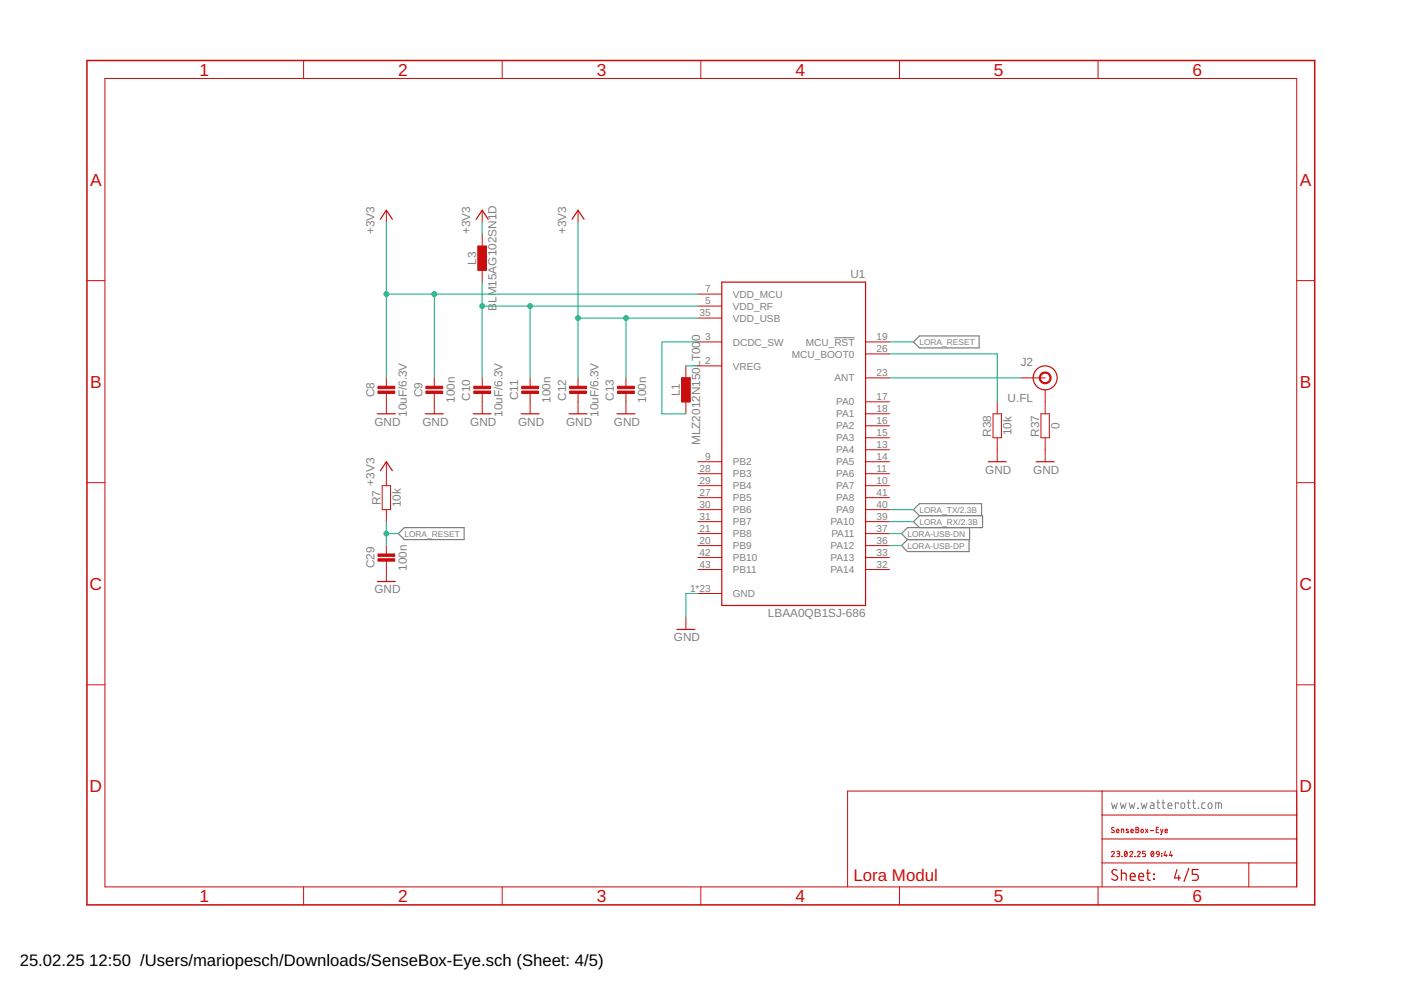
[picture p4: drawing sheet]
<svg xmlns="http://www.w3.org/2000/svg" width="297mm" height="210mm" viewBox="0 0 297 210" stroke-linecap="round" stroke-linejoin="round" font-family="sans-serif">
<g fill="none" stroke="#808080" stroke-width=".21">
<path d="M176.9 71.6h4.3M235.7 170.2l.3 1.2 .3-.8 .3 .8 .3-1.2M237.5 170.2l.3 1.2 .3-.8 .3 .8 .4-1.2M239.4 170.2l.3 1.2 .3-.8 .3 .8 .3-1.2M241.2 171.3l.1 .1zM242 170.2l.3 1.2 .3-.8 .3 .8 .3-1.2M243.9 170.2h.6l.1 .2 .1 1h-.5a.35 .35 0 0 1-.4-.3 .35 .35 0 0 1 .4-.4h.5M245.3 170.2h.6M245.5 169.6v1.7l.4 .1M246.4 170.2h.6M246.6 169.6v1.7l.4 .1M247.6 170.8h.9a.43 .43 0 0 0-.3-.6 .43 .43 0 0 0-.6 .4l.1 .7 .8 .1"/>
<path d="M249.8 170.4v-.2h-.6v1.2M250.5 170.3h.6l.1 .7a.4 .4 0 0 1-.4 .4 .4 .4 0 0 1-.4-.4zM251.8 170.2h.5M251.9 169.6l.1 1.7 .3 .1M252.9 170.2h.6M253 169.6v1.5l.2 .3h.3M254 171.3l.1 .1zM255.5 170.2h-.5l-.2 .3 .1 .8 .6 .1M256.3 170.3h.5l.2 .7a.41 .41 0 0 1-.4 .4 .41 .41 0 0 1-.5-.4zM257.7 171.4v-1.2l1.2 .1 .1 1.1M258.4 170.2v1.2"/>
</g>
<path d="M194.9 71.2h12.7v2.6h-12.7l-1.2-1.3zM85.7 111.9h12.7v2.5h-12.7l-1.2-1.3zM192.4 114.4l-1.3 1.3 1.3 1.2h13.1v-2.5M194.9 109.3l-1.2-1.2 1.2-1.3h13.2v2.5M194.9 109.3h13.4v2.6h-15.9l-1.3 1.2 1.3 1.3M194.9 109.3l-1.2 1.3 1.2 1.3M205.6 111.9v2.5h-13.2" fill="none" stroke="#808080" stroke-width=".25"/>
<g fill="none" stroke="#c90d0c" stroke-width=".25">
<path d="M80.6 46.5l1.3-1.9 1.3 1.9M101 46.5l1.2-1.9 1.3 1.9M121.3 46.5l1.3-1.9 1.2 1.9M153 59.8h30.5v68.6h-30.5zM80 87.7h3.8M80.6 99.8l1.3-1.9 1.3 1.9M90.2 87.7h3.8M100.3 87.7h3.8M110.5 87.7h3.8M120.6 87.7h3.9M130.8 87.7h3.8M209.5 97.9h3.8"/>
<path d="M219.7 97.9h3.8M80 123.3h3.8M143.5 133.5h3.8M236.8 184.6a.57 .57 0 0 0-.8-.1 .57 .57 0 0 0 0 .8l.7 .4a.57 .57 0 0 1 .1 .9 .57 .57 0 0 1-.9-.1l-.2-.2M237.8 185.1h.7l.3 .3v1.2M237.8 184.4v2.2M239.6 185.9h1.1a.53 .53 0 0 0-.4-.8 .53 .53 0 0 0-.7 .5l.2 .9 .9 .1M241.4 185.9h1.1a.53 .53 0 0 0-.4-.8 .53 .53 0 0 0-.7 .5l.2 .9 .9 .1M243.1 185.1h.8M243.4 184.4v1.9l.2 .3h.3M244.6 185.3l.2 .1zM244.6 186.3l.2 .2z"/>
<path d="M249.5 184.4l-.5 1.7h1.3M249.9 185.6v1M252.1 184.1l-1.1 2.8M254.1 184.4h-1.3v1h.8a.65 .65 0 0 1 .5 .6 .65 .65 0 0 1-.5 .6h-.8"/>
<circle cx="221.6" cy="80.1" r="2.54"/>
</g>
<g fill="none" stroke="#c90d0c" stroke-width=".21">
<path d="M22.2 16.6h252.7v171.4h-252.7zM64.4 12.8v3.8M106.5 12.8v3.8M148.6 12.8v3.8M190.7 12.8v3.8M232.8 12.8v3.8M18.4 59.5h3.8M81.9 44.6v2.5M101.3 52.2h1.8v5.1h-1.8zM102.2 44.6v2.5M102.2 49.7v2.5M102.2 57.3v2.5"/>
<path d="M122.6 44.6v2.5M274.9 59.5h3.8M145.4 77.6v2.5M148 77.6h5M148 72.5h5M148 64.9h5M148 62.4h5M148 67.4h5M183.5 72.5h5.1M183.5 75h5.1M81.9 80.1v1.8M81.9 83.4v4.3"/>
<path d="M81.9 97.9v5.1M92.1 80.1v1.8M92.1 83.4v4.3M102.2 80.1v1.8M102.2 83.4v4.3M112.4 80.1v1.8M112.4 83.4v4.3M122.6 80.1v1.8M122.6 83.4v4.3M132.7 80.1v1.8M132.7 83.4v4.3M144.5 80.1h1.8v5.1h-1.8z"/>
<path d="M145.4 85.2v2.5M148 97.9h5M183.5 97.9h5.1M183.5 95.4h5.1M183.5 92.8h5.1M183.5 90.3h5.1M183.5 85.2h5.1M183.5 87.7h5.1M183.5 80.1h5.1M210.5 87.7h1.8v5.1h-1.8zM211.4 85.2v2.5M211.4 92.8v5.1"/>
<path d="M216.5 80.1h5.1M220.7 87.7h1.8v5.1h-1.8zM221.6 82.7v5M221.6 92.8v5.1M18.4 102.3h3.8M81 103h1.8v5.1h-1.8zM81.9 108.1v2.5M81.9 115.7v1.8M81.9 119v4.3M148 103h5M148 100.4h5M148 115.7h5"/>
<path d="M148 113.1h5M148 105.5h5M148 108.1h5M148 110.6h5M148 118.2h5M183.5 103h5.1M183.5 100.4h5.1M183.5 115.7h5.1M183.5 113.1h5.1M183.5 105.5h5.1M183.5 108.1h5.1M183.5 110.6h5.1"/>
<path d="M183.5 118.2h5.1M274.9 102.3h3.8M145.4 130.9v2.6M148 125.8h5M148 120.8h5M183.5 120.8h5.1M18.4 145.2h3.8M274.9 145.2h3.8M233.7 167.7v20.3M233.7 177.9h41.2M233.7 172.8h41.2M236.2 175.5a.28 .28 0 0 0-.4 0 .28 .28 0 0 0 0 .4l.3 .2a.29 .29 0 0 1 .1 .4 .29 .29 0 0 1-.5 0l-.1-.1"/>
<path d="M236.7 176.2h.5a.27 .27 0 0 0-.1-.4 .27 .27 0 0 0-.4 .2l.1 .5 .4 .1M237.7 176.6v-.8l.5 .1 .1 .7M239.2 175.9h-.4v.2l.5 .2-.1 .2h-.4M239.8 176.2h.5a.27 .27 0 0 0-.2-.4 .27 .27 0 0 0-.3 .2v.5l.5 .1M240.8 175.4h.5l.1 .2-.2 .3 .2 .3-.1 .3-.5 .1zM240.8 175.9h.4M242 175.9l.2-.1 .2 .2-.2 .6-.3-.2zM242.9 175.8l.5 .8M243.4 175.8l-.5 .8M243.8 176.1h.8M245.2 175.9h.3M245.7 175.4h-.5v1.2h.5"/>
<path d="M246.1 175.8l.2 .8M246.6 175.8l-.4 1.1h-.1M247 176.2h.5a.27 .27 0 0 0-.2-.4 .27 .27 0 0 0-.3 .2l.1 .5 .4 .1M274.9 167.7h-95.2v20.3M64.4 188v3.9M106.5 188v3.9M148.6 188v3.9M190.7 188v3.9M232.8 188v3.9M233.7 183h41.2M235.6 180.7a.32 .32 0 0 1 .5-.2 .32 .32 0 0 1 .1 .5l-.6 .6h.7M236.8 180.5h.5l.1 .2v.2l-.5 .1"/>
<path d="M237.1 181l.2 .1v.4l-.5 .1M237.8 181.6h.1M238.5 180.6l.1-.1a.57 .57 0 0 1 .4 .6 .57 .57 0 0 1-.4 .5l-.2-.5zM239 180.7l-.6 .7M239.5 180.7a.31 .31 0 0 1 .5-.2 .31 .31 0 0 1 .1 .5l-.6 .6h.7M240.6 181.6h.1M241.1 180.7a.32 .32 0 0 1 .5-.2 .32 .32 0 0 1 .1 .5l-.6 .6h.6M242.9 180.5h-.6v.5h.3a.32 .32 0 0 1 .3 .3 .32 .32 0 0 1-.3 .3h-.3M244.2 180.6v-.1a.58 .58 0 0 1 .4 .6 .58 .58 0 0 1-.4 .5l-.2-.5zM244.6 180.7l-.5 .7M245.3 180.6h.4l.1 .5h-.6zM245.8 181.1l-.2 .4-.3 .1"/>
<path d="M246.3 181.5h.1M246.3 181h.1M247.1 180.5l-.3 .9h.7M247.3 181.1v.5M248.2 180.5l-.2 .9h.6M248.4 181.1v.5M264.8 183v5"/>
</g>
<path d="M18.4 12.8h260.3v179.1h-260.3z" fill="none" stroke="#c90d0c" stroke-width=".32"/>
<path d="M220.7 79.2a1.26 1.26 0 0 1 2 .3 1.26 1.26 0 0 1-.8 1.8 1.26 1.26 0 0 1-1.6-1.2h.3a1.01 1.01 0 0 1 1.5-.8 1.01 1.01 0 0 1 .1 1.7 1.01 1.01 0 0 1-1.6-.6v-.3h-.3z" fill-rule="evenodd" fill="#c90d0c" stroke="#c90d0c" stroke-width=".21"/>
<g fill="#c90d0c" stroke="#c90d0c" stroke-width=".21">
<path d="M144.5 80.1h1.8v5.1h-1.8z"/>
<path d="M80.1 81.9h3.6v.5h-3.6z"/>
<path d="M80.1 82.9h3.6v.5h-3.6z"/>
<path d="M90.3 81.9h3.6v.5h-3.6z"/>
<path d="M90.3 82.9h3.6v.5h-3.6z"/>
<path d="M100.5 81.9h3.5v.5h-3.5z"/>
<path d="M100.5 82.9h3.5v.5h-3.5z"/>
<path d="M110.6 81.9h3.6v.5h-3.6z"/>
<path d="M110.6 82.9h3.6v.5h-3.6z"/>
<path d="M120.8 81.9h3.5v.5h-3.5z"/>
<path d="M120.8 82.9h3.5v.5h-3.5z"/>
<path d="M130.9 81.9h3.6v.5h-3.6z"/>
<path d="M130.9 82.9h3.6v.5h-3.6z"/>
<path d="M101.3 52.2h1.8v5.1h-1.8z"/>
<path d="M80.1 117.5h3.6v.5h-3.6z"/>
<path d="M80.1 118.5h3.6v.5h-3.6z"/>
</g>
<g fill="none" stroke="#0dab76" stroke-width=".21">
<path d="M81.9 47.1v33M102.2 47.1v2.6M102.2 59.8v20.3M122.6 47.1v33M81.9 62.4h66.1M92.1 62.4v17.7M102.2 64.9h45.8M112.4 64.9v15.2M122.6 67.4h25.4M132.7 67.4v12.7M145.4 77.6h2.6M148 72.5h-7.7v15.2h5.1"/>
<path d="M188.6 72.5h5.1M188.6 75h22.8v10.2M188.6 80.1h27.9M81.9 110.6v5.1M81.9 113.1h2.6M188.6 108.1h5.1M188.6 110.6h5.1M188.6 113.1h2.5M188.6 115.7h2.5M148 125.8h-2.6v5.1"/>
</g>
<g fill="#0dab76" stroke="#0dab76" stroke-width=".21">
<circle cx="81.9" cy="113.1" r=".51"/>
<circle cx="92.1" cy="62.4" r=".51"/>
<circle cx="81.9" cy="62.4" r=".51"/>
<circle cx="132.7" cy="67.4" r=".51"/>
<circle cx="122.6" cy="67.4" r=".51"/>
<circle cx="112.4" cy="64.9" r=".51"/>
<circle cx="102.2" cy="64.9" r=".51"/>
</g>
<g font-size="3.7" fill="#c90d0c">
<text x="42.3" y="16">1</text>
<text x="84.4" y="16">2</text>
<text x="126.5" y="16">3</text>
<text x="168.6" y="16">4</text>
<text x="210.7" y="16">5</text>
<text x="252.9" y="16">6</text>
<text x="19.1" y="39.4">A</text>
<text x="275.6" y="39.4">A</text>
<text x="19.1" y="82.2">B</text>
<text x="275.6" y="82.2">B</text>
<text x="19" y="125.1">C</text>
<text x="275.5" y="125.1">C</text>
<text x="19" y="167.9">D</text>
<text x="275.5" y="167.9">D</text>
<text x="42.3" y="191.2">1</text>
<text x="84.4" y="191.2">2</text>
<text x="126.5" y="191.2">3</text>
<text x="168.6" y="191.2">4</text>
<text x="210.7" y="191.2">5</text>
<text x="252.9" y="191.2">6</text>
</g>
<text font-size="3.6" fill="#c90d0c" x="181" y="186.8">Lora Modul</text>
<g font-size="3.5">
<text x="4.2" y="204.7">25.02.25</text>
<text x="18.9" y="204.7">12:50 /Users/mariopesch/Downloads/SenseBox-Eye.sch (Sheet: 4/5)</text>
</g>
<g font-size="2.5" fill="#808080">
<text x="79.4" y="49.7" transform="rotate(-90 79.4 49.7)">+3V3</text>
<text x="99.7" y="49.7" transform="rotate(-90 99.7 49.7)">+3V3</text>
<text x="120" y="49.7" transform="rotate(-90 120 49.7)">+3V3</text>
<text x="101" y="56.1" transform="rotate(-90 101 56.1)">L3</text>
<text x="180.3" y="58.9">U1</text>
<text x="105.3" y="65.9" transform="rotate(-90 105.3 65.9)">B</text>
<text x="105.3" y="64.2" transform="rotate(-90 105.3 64.2)">LM15AG102SN1D</text>
<text x="148.5" y="72.3" transform="rotate(-90 148.5 72.3)">0</text>
<text x="216.4" y="77.6">J2</text>
<text x="79.4" y="84.3" transform="rotate(-90 79.4 84.3)">C8</text>
<text x="86.2" y="88.4" transform="rotate(-90 86.2 88.4)">10uF/6.3V</text>
<text x="89.5" y="84.3" transform="rotate(-90 89.5 84.3)">C9</text>
<text x="96.4" y="85.4" transform="rotate(-90 96.4 85.4)">100n</text>
<text x="99.7" y="84.9" transform="rotate(-90 99.7 84.9)">C10</text>
<text x="106.6" y="88.4" transform="rotate(-90 106.6 88.4)">10uF/6.3V</text>
<text x="109.9" y="84.9" transform="rotate(-90 109.9 84.9)">C11</text>
<text x="116.7" y="85.4" transform="rotate(-90 116.7 85.4)">100n</text>
<text x="120" y="84.9" transform="rotate(-90 120 84.9)">C12</text>
<text x="126.9" y="88.4" transform="rotate(-90 126.9 88.4)">10uF/6.3V</text>
<text x="130.2" y="84.9" transform="rotate(-90 130.2 84.9)">C13</text>
<text x="137" y="85.4" transform="rotate(-90 137 85.4)">100n</text>
<text x="144.1" y="84.1" transform="rotate(-90 144.1 84.1)">L1</text>
<text x="213.6" y="85.2">U.FL</text>
<text x="79.4" y="90.3">GND</text>
<text x="89.5" y="90.3">GND</text>
<text x="99.7" y="90.3">GND</text>
<text x="109.9" y="90.3">GND</text>
<text x="120" y="90.3">GND</text>
<text x="130.2" y="90.3">GND</text>
<text x="148.5" y="94.4" transform="rotate(-90 148.5 94.4)">MLZ2012N150LT00</text>
<text x="210.2" y="92.6" transform="rotate(-90 210.2 92.6)">R38</text>
<text x="214.5" y="92.3" transform="rotate(-90 214.5 92.3)">10k</text>
<text x="220.3" y="92.6" transform="rotate(-90 220.3 92.6)">R37</text>
<text x="224.6" y="91" transform="rotate(-90 224.6 91)">0</text>
<text x="208.9" y="100.4">GND</text>
<text x="219.1" y="100.4">GND</text>
<text x="79.4" y="103" transform="rotate(-90 79.4 103)">+3V3</text>
<text x="80.7" y="107.1" transform="rotate(-90 80.7 107.1)">R7</text>
<text x="85" y="107.5" transform="rotate(-90 85 107.5)">10k</text>
<text x="79.4" y="120.5" transform="rotate(-90 79.4 120.5)">C29</text>
<text x="79.4" y="125.8">GND</text>
<text x="86.2" y="121" transform="rotate(-90 86.2 121)">100n</text>
<text x="162.8" y="130.9">LBAA0QB1SJ-686</text>
<text x="142.9" y="136">GND</text>
</g>
<g font-size="2.1" fill="#808080">
<text x="149.5" y="64.5">5</text>
<text x="149.5" y="62">7</text>
<text x="155.4" y="65.6">VDD_RF</text>
<text x="155.4" y="63.1">VDD_MCU</text>
<text x="148.3" y="67.1">35</text>
<text x="155.4" y="68.2">VDD_USB</text>
<text x="149.5" y="77.2">2</text>
<text x="149.5" y="72.1">3</text>
<text x="155.4" y="73.3">DCDC_SW</text>
<text x="167.9" y="75.8">MCU_BOOT0</text>
<text x="170.8" y="73.3">MCU_RST</text>
<text x="185.8" y="72.1">19</text>
<text x="185.8" y="74.7">26</text>
<text x="155.4" y="78.3">VREG</text>
<text x="176.9" y="80.9">ANT</text>
<text x="185.8" y="79.8">23</text>
<text x="177.3" y="86">PA0</text>
<text x="177.3" y="88.5">PA1</text>
<text x="185.8" y="89.9">16</text>
<text x="185.8" y="84.8">17</text>
<text x="185.8" y="87.4">18</text>
<text x="177.3" y="93.6">PA3</text>
<text x="177.3" y="91">PA2</text>
<text x="185.8" y="95">13</text>
<text x="185.8" y="92.5">15</text>
<text x="148.3" y="100.1">28</text>
<text x="149.5" y="97.5">9</text>
<text x="155.4" y="98.7">PB2</text>
<text x="155.4" y="101.2">PB3</text>
<text x="177.3" y="101.2">PA6</text>
<text x="177.3" y="96.1">PA4</text>
<text x="177.3" y="98.7">PA5</text>
<text x="185.8" y="100.1">11</text>
<text x="185.8" y="97.5">14</text>
<text x="148.3" y="105.2">27</text>
<text x="148.3" y="102.6">29</text>
<text x="148.3" y="107.7">30</text>
<text x="155.4" y="106.3">PB5</text>
<text x="155.4" y="103.7">PB4</text>
<text x="177.3" y="103.7">PA7</text>
<text x="177.3" y="106.3">PA8</text>
<text x="185.8" y="102.6">10</text>
<text x="185.8" y="107.7">40</text>
<text x="185.8" y="105.2">41</text>
<text x="148.3" y="112.8">21</text>
<text x="148.3" y="110.2">31</text>
<text x="155.4" y="113.9">PB8</text>
<text x="155.4" y="108.8">PB6</text>
<text x="155.4" y="111.4">PB7</text>
<text x="176.1" y="111.4">PA10</text>
<text x="176.3" y="113.9">PA11</text>
<text x="177.3" y="108.8">PA9</text>
<text x="185.8" y="112.8">37</text>
<text x="185.8" y="110.2">39</text>
<text x="148.3" y="115.3">20</text>
<text x="148.3" y="117.9">42</text>
<text x="155.4" y="116.4">PB9</text>
<text x="155.4" y="119">PB10</text>
<text x="176.1" y="119">PA13</text>
<text x="176.1" y="116.4">PA12</text>
<text x="185.8" y="117.9">33</text>
<text x="185.8" y="115.3">36</text>
<text x="146.3" y="125.5">1*23</text>
<text x="148.3" y="120.4">43</text>
<text x="155.4" y="121.5">PB11</text>
<text x="176.1" y="121.5">PA14</text>
<text x="185.8" y="120.4">32</text>
<text x="155.4" y="126.6">GND</text>
</g>
<g font-size="1.8" fill="#808080">
<text x="194.9" y="73.1">LORA_RESET</text>
<text x="85.7" y="113.8">LORA_RESET</text>
<text x="192.4" y="113.8">LORA-USB-DN</text>
<text x="194.9" y="108.7">LORA_TX/2.3B</text>
<text x="194.9" y="111.2">LORA_RX/2.3B</text>
<text x="192.4" y="116.3">LORA-USB-DP</text>
</g>
</svg>
